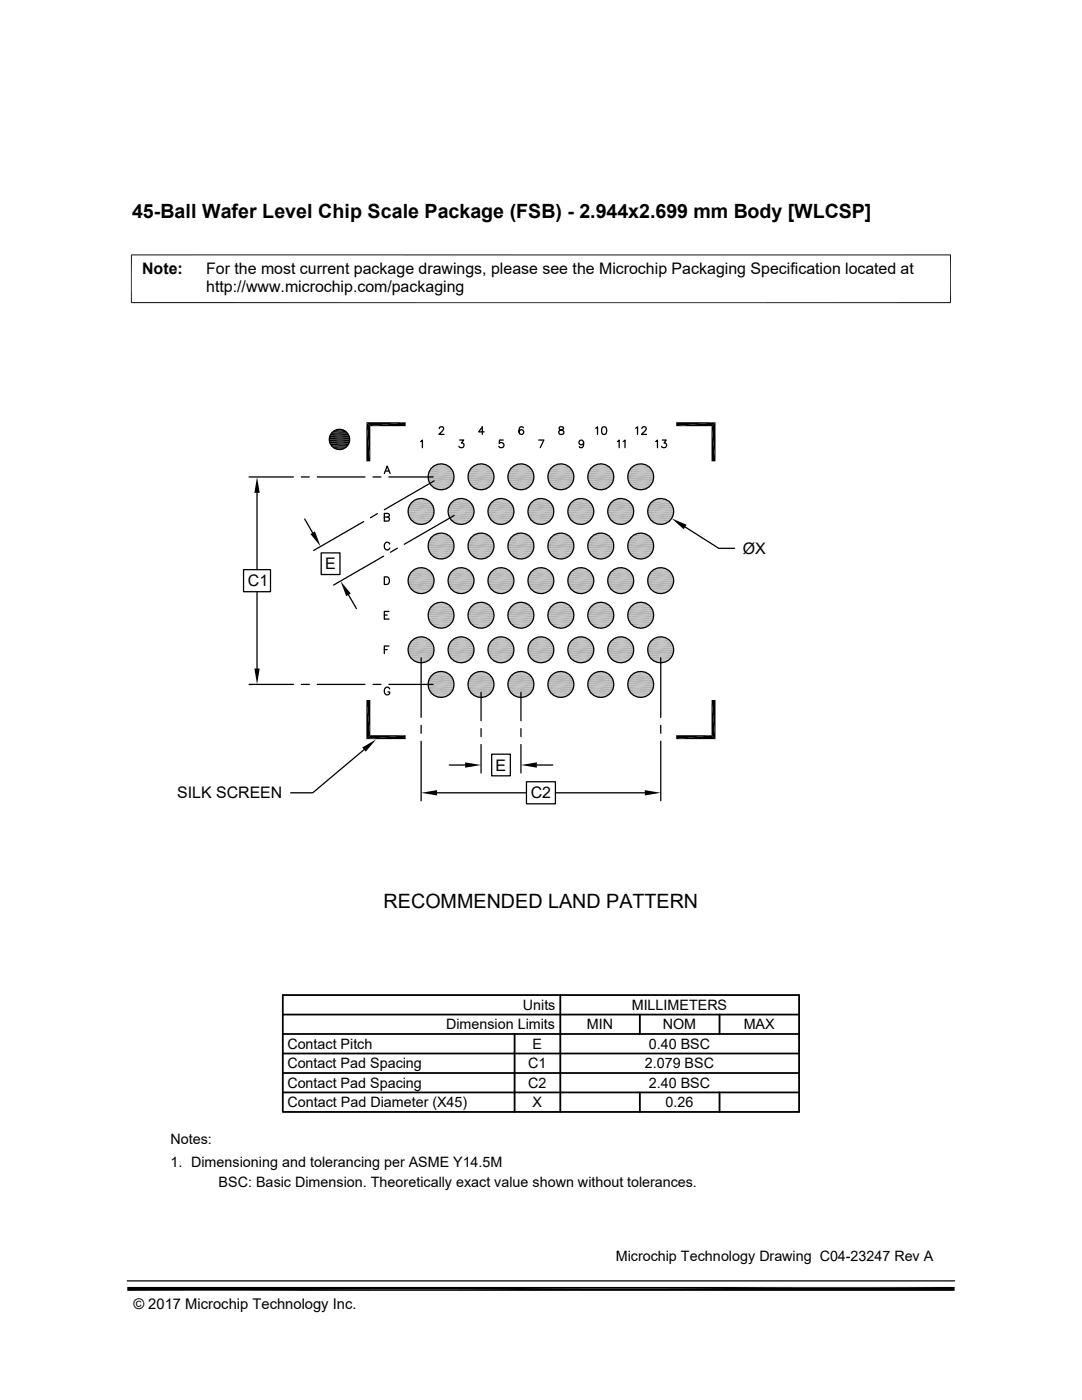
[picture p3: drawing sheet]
<svg xmlns="http://www.w3.org/2000/svg" width="216mm" height="279mm" viewBox="0 0 216 279" stroke-linecap="round" stroke-linejoin="round" font-family="sans-serif">
<g fill="#b3b3b3">
<path d="M87.6 92.6h.9z"/>
<path d="M95.5 92.6h.9z"/>
<path d="M103.5 92.6h.9z"/>
<path d="M111.5 92.6h.9z"/>
<path d="M119.4 92.6h.9z"/>
<path d="M127.4 92.6h.9z"/>
<path d="M127 92.7l.4-.1 1.3 .1z"/>
<path d="M127.4 92.6l1.3 .1z"/>
<path d="M119 92.7l.4-.1 1.4 .1z"/>
<path d="M119.4 92.6l1.4 .1z"/>
<path d="M111 92.7l.5-.1 1.3 .1z"/>
<path d="M111.5 92.6l1.3 .1z"/>
<path d="M103.1 92.7l.4-.1 1.3 .1z"/>
<path d="M103.5 92.6l1.3 .1z"/>
<path d="M95.1 92.7l.4-.1 1.4 .1z"/>
<path d="M95.5 92.6l1.4 .1z"/>
<path d="M87.1 92.7l.5-.1 1.3 .1z"/>
<path d="M87.6 92.6l1.3 .1z"/>
</g>
<path d="M86.7 92.8h2.6M86.7 97.5h2.6M94.7 92.8h2.6M94.7 97.5h2.6M102.7 97.5h2.5M102.7 92.8h2.5M110.6 97.5h2.6M110.6 92.8h2.6M118.6 97.5h2.6M118.6 92.8h2.6M126.6 97.5h2.5M126.6 92.8h2.5" fill="none" stroke="#b3b3b3" stroke-width=".2"/>
<path d="M86.3 97.3h3.4M86.3 93h3.4M94.3 97.3h3.3M94.3 93h3.3M102.3 93h3.3M102.3 97.3h3.3M110.3 93h3.3M110.3 97.3h3.3M118.2 93h3.3M118.2 97.3h3.3M126.2 93h3.3M126.2 97.3h3.3" fill="none" stroke="#b3b3b3" stroke-width=".25"/>
<path d="M86 97h4M86 93.3h4M94 93.3h4M94 97h4M102 97h3.9M102 93.3h3.9M109.9 97h4M109.9 93.3h4M117.9 93.3h4M117.9 97h4M125.9 93.3h3.9M125.9 97h3.9" fill="none" stroke="#b3b3b3" stroke-width=".32"/>
<path d="M85.8 96.6h4.5M85.8 93.7h4.5M93.7 93.7h4.5M93.7 96.6h4.5M101.7 96.6h4.5M101.7 93.7h4.5M109.7 96.6h4.5M109.7 93.7h4.5M117.6 96.6h4.5M117.6 93.7h4.5M125.6 96.6h4.5M125.6 93.7h4.5" fill="none" stroke="#b3b3b3" stroke-width=".38"/>
<path d="M85.6 94.1h4.8M85.6 96.3h4.8M93.5 94.1h4.9M93.5 96.3h4.9M101.5 94.1h4.9M101.5 96.3h4.9M109.5 94.1h4.8M109.5 96.3h4.8M117.5 96.3h4.8M117.5 94.1h4.8M125.4 96.3h4.9M125.4 94.1h4.9" fill="none" stroke="#b3b3b3" stroke-width=".4"/>
<g fill="none" stroke="#b3b3b3" stroke-width=".44">
<path d="M85.4 94.9h5.2M85.4 95.4h5.2M85.5 95.8h5.1M85.5 94.5h5.1M93.4 94.9h5.2M93.4 95.4h5.2M93.4 95.8h5.1M93.4 94.5h5.1M101.3 94.9h5.2M101.3 95.4h5.2M101.4 95.8h5.1M101.4 94.5h5.1"/>
<path d="M109.3 94.9h5.2M109.3 95.4h5.2M109.4 95.8h5.1M109.4 94.5h5.1M117.3 94.9h5.2M117.3 95.4h5.2M117.3 95.8h5.1M117.3 94.5h5.1M125.3 95.4h5.1M125.3 94.9h5.1M125.3 94.5h5.1M125.3 95.8h5.1"/>
</g>
<g fill="#b3b3b3">
<path d="M87.6 97.7h.9z"/>
<path d="M95.5 97.7h.9z"/>
<path d="M103.5 97.7h.9z"/>
<path d="M111.5 97.7h.9z"/>
<path d="M119.4 97.7h.9z"/>
<path d="M127.4 97.7h.9z"/>
<path d="M127 97.6l1.3 .1z"/>
<path d="M127 97.6h1.7l-.4 .1z"/>
<path d="M119 97.6l1.3 .1z"/>
<path d="M119 97.6h1.8l-.5 .1z"/>
<path d="M111 97.6l1.4 .1z"/>
<path d="M111 97.6h1.8l-.4 .1z"/>
<path d="M103.1 97.6l1.3 .1z"/>
<path d="M103.1 97.6h1.7l-.4 .1z"/>
<path d="M95.1 97.6l1.3 .1z"/>
<path d="M95.1 97.6h1.8l-.5 .1z"/>
<path d="M87.1 97.6l1.4 .1z"/>
<path d="M87.1 97.6h1.8l-.4 .1z"/>
<path d="M83.6 99.5h.9z"/>
<path d="M91.5 99.5h.9z"/>
<path d="M99.5 99.5h.9z"/>
<path d="M107.5 99.5h.9z"/>
<path d="M115.4 99.5h1z"/>
<path d="M123.4 99.5h.9z"/>
<path d="M131.4 99.5h.9z"/>
<path d="M130.9 99.6l.5-.1 1.3 .1z"/>
<path d="M131.4 99.5l1.3 .1z"/>
<path d="M123 99.6l.4-.1 1.4 .1z"/>
<path d="M123.4 99.5l1.4 .1z"/>
<path d="M115 99.6l.4-.1 1.4 .1z"/>
<path d="M115.4 99.5l1.4 .1z"/>
<path d="M107 99.6l.5-.1 1.3 .1z"/>
<path d="M107.5 99.5l1.3 .1z"/>
<path d="M99.1 99.6l.4-.1 1.3 .1z"/>
<path d="M99.5 99.5l1.3 .1z"/>
<path d="M91.1 99.6l.4-.1 1.4 .1z"/>
<path d="M91.5 99.5l1.4 .1z"/>
<path d="M83.1 99.6l.5-.1 1.3 .1z"/>
<path d="M83.6 99.5l1.3 .1z"/>
</g>
<g fill="none" stroke="#b3b3b3" stroke-width=".2">
<path d="M82.7 99.7h2.6M90.7 99.7h2.6M98.7 99.7h2.6M106.6 99.7h2.6M114.6 99.7h2.6M122.6 99.7h2.6M130.5 99.7h2.6M82.7 104.4h2.6M90.7 104.4h2.6M98.7 104.4h2.6M106.6 104.4h2.6M114.6 104.4h2.6"/>
<path d="M122.6 104.4h2.6M130.5 104.4h2.6"/>
</g>
<g fill="none" stroke="#b3b3b3" stroke-width=".25">
<path d="M82.4 99.9h3.3M90.3 99.9h3.4M98.3 99.9h3.3M106.3 99.9h3.3M114.2 99.9h3.4M122.2 99.9h3.3M130.2 99.9h3.3M82.4 104.2h3.3M90.3 104.2h3.4M98.3 104.2h3.3M106.3 104.2h3.3M114.2 104.2h3.4"/>
<path d="M122.2 104.2h3.3M130.2 104.2h3.3"/>
</g>
<g fill="none" stroke="#b3b3b3" stroke-width=".32">
<path d="M82 103.9h4M82 100.2h4M90 100.2h4M90 103.9h4M98 103.9h3.9M98 100.2h3.9M105.9 103.9h4M105.9 100.2h4M113.9 100.2h4M113.9 103.9h4M121.9 100.2h4M121.9 103.9h4"/>
<path d="M129.8 100.2h4M129.8 103.9h4"/>
</g>
<g fill="none" stroke="#b3b3b3" stroke-width=".38">
<path d="M81.8 103.5h4.5M81.8 100.6h4.5M89.7 103.5h4.5M89.7 100.6h4.5M97.7 103.5h4.5M97.7 100.6h4.5M105.7 103.5h4.5M105.7 100.6h4.5M113.6 100.6h4.5M113.6 103.5h4.5M121.6 103.5h4.5M121.6 100.6h4.5"/>
<path d="M129.6 103.5h4.5M129.6 100.6h4.5"/>
</g>
<g fill="none" stroke="#b3b3b3" stroke-width=".4">
<path d="M81.6 101h4.9M81.6 103.2h4.9M89.6 101h4.8M89.6 103.2h4.8M97.5 101h4.9M97.5 103.2h4.9M105.5 101h4.9M105.5 103.2h4.9M113.5 103.2h4.8M113.5 101h4.8M121.4 103.2h4.9M121.4 101h4.9"/>
<path d="M129.4 103.2h4.9M129.4 101h4.9"/>
</g>
<g fill="none" stroke="#b3b3b3" stroke-width=".44">
<path d="M81.4 101.8h5.2M81.4 102.3h5.2M81.5 102.7h5.1M81.5 101.4h5.1M89.4 101.8h5.2M89.4 102.3h5.2M89.5 102.7h5.1M89.5 101.4h5.1M97.4 101.8h5.2M97.4 102.3h5.2M97.4 102.7h5.1M97.4 101.4h5.1"/>
<path d="M105.3 101.8h5.2M105.3 102.3h5.2M105.4 102.7h5.1M105.4 101.4h5.1M113.3 101.8h5.2M113.3 102.3h5.2M113.3 102.7h5.1M113.3 101.4h5.1M121.3 101.8h5.1M121.3 102.3h5.1M121.3 102.7h5.1M121.3 101.4h5.1"/>
<path d="M129.2 102.3h5.2M129.2 101.8h5.2M129.3 101.4h5.1M129.3 102.7h5.1"/>
</g>
<g fill="#b3b3b3">
<path d="M83.6 104.6h.9z"/>
<path d="M91.5 104.6h.9z"/>
<path d="M99.5 104.6h.9z"/>
<path d="M107.5 104.6h.9z"/>
<path d="M115.4 104.6h1z"/>
<path d="M123.4 104.6h.9z"/>
<path d="M131.4 104.6h.9z"/>
<path d="M130.9 104.5l1.4 .1z"/>
<path d="M130.9 104.5h1.8l-.4 .1z"/>
<path d="M123 104.5l1.3 .1z"/>
<path d="M123 104.5h1.8l-.5 .1z"/>
<path d="M115 104.5l1.4 .1z"/>
<path d="M115 104.5h1.8l-.4 .1z"/>
<path d="M107 104.5l1.4 .1z"/>
<path d="M107 104.5h1.8l-.4 .1z"/>
<path d="M99.1 104.5l1.3 .1z"/>
<path d="M99.1 104.5h1.7l-.4 .1z"/>
<path d="M91.1 104.5l1.3 .1z"/>
<path d="M91.1 104.5h1.8l-.5 .1z"/>
<path d="M83.1 104.5l1.4 .1z"/>
<path d="M83.1 104.5h1.8l-.4 .1z"/>
<path d="M87.6 106.4h.9z"/>
<path d="M95.5 106.4h.9z"/>
<path d="M103.5 106.4h.9z"/>
<path d="M111.5 106.4h.9z"/>
<path d="M119.4 106.4h.9z"/>
<path d="M127.4 106.4h.9z"/>
<path d="M127 106.5l.4-.1 1.3 .1z"/>
<path d="M127.4 106.4l1.3 .1z"/>
<path d="M119 106.5l.4-.1 1.4 .1z"/>
<path d="M119.4 106.4l1.4 .1z"/>
<path d="M111 106.5l.5-.1 1.3 .1z"/>
<path d="M111.5 106.4l1.3 .1z"/>
<path d="M103.1 106.5l.4-.1 1.3 .1z"/>
<path d="M103.5 106.4l1.3 .1z"/>
<path d="M95.1 106.5l.4-.1 1.4 .1z"/>
<path d="M95.5 106.4l1.4 .1z"/>
<path d="M87.1 106.5l.5-.1 1.3 .1z"/>
<path d="M87.6 106.4l1.3 .1z"/>
</g>
<path d="M86.7 106.6h2.6M94.7 106.6h2.6M102.7 106.6h2.5M110.6 106.6h2.6M118.6 106.6h2.6M126.6 106.6h2.5" fill="none" stroke="#b3b3b3" stroke-width=".2"/>
<path d="M86.3 106.9h3.4M94.3 106.9h3.3M102.3 106.9h3.3M110.3 106.9h3.3M118.2 106.9h3.3M126.2 106.9h3.3" fill="none" stroke="#b3b3b3" stroke-width=".28"/>
<path d="M86 107.2h4M94 107.2h4M102 107.2h3.9M109.9 107.2h4M117.9 107.2h4M125.9 107.2h3.9" fill="none" stroke="#b3b3b3" stroke-width=".32"/>
<path d="M85.8 107.5h4.5M93.7 107.5h4.5M101.7 107.5h4.5M109.7 107.5h4.5M117.6 107.5h4.5M125.6 107.5h4.5" fill="none" stroke="#b3b3b3" stroke-width=".36"/>
<path d="M85.6 107.9h4.8M93.5 107.9h4.9M101.5 107.9h4.9M109.5 107.9h4.8M117.5 107.9h4.8M125.4 107.9h4.9" fill="none" stroke="#b3b3b3" stroke-width=".4"/>
<path d="M85.4 108.7h5.2M85.5 108.3h5.1M93.4 108.7h5.2M93.4 108.3h5.1M101.3 108.7h5.2M101.4 108.3h5.1M109.3 108.7h5.2M109.4 108.3h5.1M117.3 108.7h5.2M117.3 108.3h5.1M125.3 108.7h5.1M125.3 108.3h5.1" fill="none" stroke="#b3b3b3" stroke-width=".44"/>
<g fill="#b3b3b3">
<path d="M125.3 109l5.1 .4h-5.1z"/>
<path d="M125.3 109h5.1v.4z"/>
<path d="M117.3 109l5.1 .4h-5.1z"/>
<path d="M117.3 109h5.2l-.1 .4z"/>
<path d="M109.3 109l5.2 .4h-5.1z"/>
<path d="M109.3 109h5.2v.4z"/>
<path d="M101.3 109l5.2 .4h-5.1z"/>
<path d="M101.3 109h5.2v.4z"/>
<path d="M93.4 109l5.1 .4h-5.1z"/>
<path d="M93.4 109h5.2l-.1 .4z"/>
<path d="M85.4 109l5.2 .4h-5.1z"/>
<path d="M85.4 109h5.2v.4z"/>
</g>
<path d="M85.5 109.6h5.1M85.6 110.1h4.8M93.4 109.6h5.1M93.5 110.1h4.9M101.4 109.6h5.1M101.5 110.1h4.9M109.4 109.6h5.1M109.5 110.1h4.8M117.3 109.6h5.1M117.5 110.1h4.8M125.3 109.6h5.1M125.4 110.1h4.9" fill="none" stroke="#b3b3b3" stroke-width=".42"/>
<path d="M85.8 110.5h4.5M93.7 110.5h4.5M101.7 110.5h4.5M109.7 110.5h4.5M117.6 110.5h4.5M125.6 110.5h4.5" fill="none" stroke="#b3b3b3" stroke-width=".36"/>
<path d="M86 110.8h4M94 110.8h4M102 110.8h3.9M109.9 110.8h4M117.9 110.8h4M125.9 110.8h3.9" fill="none" stroke="#b3b3b3" stroke-width=".32"/>
<path d="M86.3 111.1h3.4M94.3 111.1h3.3M102.3 111.1h3.3M110.3 111.1h3.3M118.2 111.1h3.3M126.2 111.1h3.3" fill="none" stroke="#b3b3b3" stroke-width=".25"/>
<path d="M86.7 111.3h2.6M94.7 111.3h2.6M102.7 111.3h2.5M110.6 111.3h2.6M118.6 111.3h2.6M126.6 111.3h2.5" fill="none" stroke="#b3b3b3" stroke-width=".2"/>
<g fill="#b3b3b3">
<path d="M87.6 111.5h.9z"/>
<path d="M95.5 111.5h.9z"/>
<path d="M103.5 111.5h.9z"/>
<path d="M111.5 111.5h.9z"/>
<path d="M119.4 111.5h.9z"/>
<path d="M127.4 111.5h.9z"/>
<path d="M127 111.4l1.3 .1z"/>
<path d="M127 111.4h1.7l-.4 .1z"/>
<path d="M119 111.4l1.3 .1z"/>
<path d="M119 111.4h1.8l-.5 .1z"/>
<path d="M111 111.4l1.4 .1z"/>
<path d="M111 111.4h1.8l-.4 .1z"/>
<path d="M103.1 111.4l1.3 .1z"/>
<path d="M103.1 111.4h1.7l-.4 .1z"/>
<path d="M95.1 111.4l1.3 .1z"/>
<path d="M95.1 111.4h1.8l-.5 .1z"/>
<path d="M87.1 111.4l1.4 .1z"/>
<path d="M87.1 111.4h1.8l-.4 .1z"/>
<path d="M83.6 113.3h.9z"/>
<path d="M91.5 113.3h.9z"/>
<path d="M99.5 113.3h.9z"/>
<path d="M107.5 113.3h.9z"/>
<path d="M115.4 113.3h1z"/>
<path d="M123.4 113.3h.9z"/>
<path d="M131.4 113.3h.9z"/>
<path d="M130.9 113.5l.5-.2 1.3 .2z"/>
<path d="M131.4 113.3l1.3 .2z"/>
<path d="M123 113.5l.4-.2 1.4 .2z"/>
<path d="M123.4 113.3l1.4 .2z"/>
<path d="M115 113.5l.4-.2 1.4 .2z"/>
<path d="M115.4 113.3l1.4 .2z"/>
<path d="M107 113.5l.5-.2 1.3 .2z"/>
<path d="M107.5 113.3l1.3 .2z"/>
<path d="M99.1 113.5l.4-.2 1.3 .2z"/>
<path d="M99.5 113.3l1.3 .2z"/>
<path d="M91.1 113.5l.4-.2 1.4 .2z"/>
<path d="M91.5 113.3l1.4 .2z"/>
<path d="M83.1 113.5l.5-.2 1.3 .2z"/>
<path d="M83.6 113.3l1.3 .2z"/>
</g>
<path d="M82.7 113.5h2.6M90.7 113.5h2.6M98.7 113.5h2.6M106.6 113.5h2.6M114.6 113.5h2.6M122.6 113.5h2.6M130.5 113.5h2.6" fill="none" stroke="#b3b3b3" stroke-width=".2"/>
<path d="M82.4 113.8h3.3M90.3 113.8h3.4M98.3 113.8h3.3M106.3 113.8h3.3M114.2 113.8h3.4M122.2 113.8h3.3M130.2 113.8h3.3" fill="none" stroke="#b3b3b3" stroke-width=".25"/>
<path d="M82 114.1h4M90 114.1h4M98 114.1h3.9M105.9 114.1h4M113.9 114.1h4M121.9 114.1h4M129.8 114.1h4" fill="none" stroke="#b3b3b3" stroke-width=".32"/>
<path d="M81.8 114.4h4.5M89.7 114.4h4.5M97.7 114.4h4.5M105.7 114.4h4.5M113.6 114.4h4.5M121.6 114.4h4.5M129.6 114.4h4.5" fill="none" stroke="#b3b3b3" stroke-width=".36"/>
<g fill="none" stroke="#b3b3b3" stroke-width=".42">
<path d="M81.5 115.2h5.1M81.6 114.8h4.9M89.5 115.2h5.1M89.6 114.8h4.8M97.4 115.2h5.1M97.5 114.8h4.9M105.4 115.2h5.1M105.5 114.8h4.9M113.3 115.2h5.1M113.5 114.8h4.8M121.3 115.2h5.1M121.4 114.8h4.9"/>
<path d="M129.3 115.2h5.1M129.4 114.8h4.9"/>
</g>
<g fill="#b3b3b3">
<path d="M129.3 115.4l5.1 .5h-5.2z"/>
<path d="M129.3 115.4h5.1v.5z"/>
<path d="M121.3 115.4l5.1 .5h-5.1z"/>
<path d="M121.3 115.4h5.1v.5z"/>
<path d="M113.3 115.4l5.2 .5h-5.2z"/>
<path d="M113.3 115.4h5.1l.1 .5z"/>
<path d="M105.4 115.4l5.1 .5h-5.2z"/>
<path d="M105.4 115.4h5.1v.5z"/>
<path d="M97.4 115.4l5.2 .5h-5.2z"/>
<path d="M97.4 115.4h5.1l.1 .5z"/>
<path d="M89.5 115.4l5.1 .5h-5.2z"/>
<path d="M89.5 115.4h5.1v.5z"/>
<path d="M81.5 115.4l5.1 .5h-5.2z"/>
<path d="M81.5 115.4h5.1v.5z"/>
</g>
<path d="M81.4 116.1h5.2M89.4 116.1h5.2M97.4 116.1h5.2M105.3 116.1h5.2M113.3 116.1h5.2M121.3 116.1h5.1M129.2 116.1h5.2" fill="none" stroke="#b3b3b3" stroke-width=".44"/>
<g fill="none" stroke="#b3b3b3" stroke-width=".42">
<path d="M81.5 116.5h5.1M81.6 117h4.9M89.5 116.5h5.1M89.6 117h4.8M97.4 116.5h5.1M97.5 117h4.9M105.4 116.5h5.1M105.5 117h4.9M113.3 116.5h5.1M113.5 117h4.8M121.3 116.5h5.1M121.4 117h4.9"/>
<path d="M129.3 116.5h5.1M129.4 117h4.9"/>
</g>
<path d="M81.8 117.4h4.5M89.7 117.4h4.5M97.7 117.4h4.5M105.7 117.4h4.5M113.6 117.4h4.5M121.6 117.4h4.5M129.6 117.4h4.5" fill="none" stroke="#b3b3b3" stroke-width=".36"/>
<path d="M82 117.7h4M90 117.7h4M98 117.7h3.9M105.9 117.7h4M113.9 117.7h4M121.9 117.7h4M129.8 117.7h4" fill="none" stroke="#b3b3b3" stroke-width=".32"/>
<path d="M82.4 118h3.3M90.3 118h3.4M98.3 118h3.3M106.3 118h3.3M114.2 118h3.4M122.2 118h3.3M130.2 118h3.3" fill="none" stroke="#b3b3b3" stroke-width=".25"/>
<path d="M82.7 118.2h2.6M90.7 118.2h2.6M98.7 118.2h2.6M106.6 118.2h2.6M114.6 118.2h2.6M122.6 118.2h2.6M130.5 118.2h2.6" fill="none" stroke="#b3b3b3" stroke-width=".2"/>
<g fill="#b3b3b3">
<path d="M83.6 118.4h.9z"/>
<path d="M91.5 118.4h.9z"/>
<path d="M99.5 118.4h.9z"/>
<path d="M107.5 118.4h.9z"/>
<path d="M115.4 118.4h1z"/>
<path d="M123.4 118.4h.9z"/>
<path d="M131.4 118.4h.9z"/>
<path d="M130.9 118.3l1.4 .1z"/>
<path d="M130.9 118.3h1.8l-.4 .1z"/>
<path d="M123 118.3l1.3 .1z"/>
<path d="M123 118.3h1.8l-.5 .1z"/>
<path d="M115 118.3l1.4 .1z"/>
<path d="M115 118.3h1.8l-.4 .1z"/>
<path d="M107 118.3l1.4 .1z"/>
<path d="M107 118.3h1.8l-.4 .1z"/>
<path d="M99.1 118.3l1.3 .1z"/>
<path d="M99.1 118.3h1.7l-.4 .1z"/>
<path d="M91.1 118.3l1.3 .1z"/>
<path d="M91.1 118.3h1.8l-.5 .1z"/>
<path d="M83.1 118.3l1.4 .1z"/>
<path d="M83.1 118.3h1.8l-.4 .1z"/>
<path d="M87.6 120.2h.9z"/>
<path d="M95.5 120.2h.9z"/>
<path d="M103.5 120.2h.9z"/>
<path d="M111.5 120.2h.9z"/>
<path d="M119.4 120.2h.9z"/>
<path d="M127.4 120.2h.9z"/>
<path d="M127 120.4l.4-.2 1.3 .2z"/>
<path d="M127.4 120.2l1.3 .2z"/>
<path d="M119 120.4l.4-.2 1.4 .2z"/>
<path d="M119.4 120.2l1.4 .2z"/>
<path d="M111 120.4l.5-.2 1.3 .2z"/>
<path d="M111.5 120.2l1.3 .2z"/>
<path d="M103.1 120.4l.4-.2 1.3 .2z"/>
<path d="M103.5 120.2l1.3 .2z"/>
<path d="M95.1 120.4l.4-.2 1.4 .2z"/>
<path d="M95.5 120.2l1.4 .2z"/>
<path d="M87.1 120.4l.5-.2 1.3 .2z"/>
<path d="M87.6 120.2l1.3 .2z"/>
</g>
<path d="M86.7 120.4h2.6M94.7 120.4h2.6M102.7 120.4h2.5M110.6 120.4h2.6M118.6 120.4h2.6M126.6 120.4h2.5" fill="none" stroke="#b3b3b3" stroke-width=".2"/>
<path d="M86.3 120.7h3.4M94.3 120.7h3.3M102.3 120.7h3.3M110.3 120.7h3.3M118.2 120.7h3.3M126.2 120.7h3.3" fill="none" stroke="#b3b3b3" stroke-width=".25"/>
<path d="M86 121h4M94 121h4M102 121h3.9M109.9 121h4M117.9 121h4M125.9 121h3.9" fill="none" stroke="#b3b3b3" stroke-width=".32"/>
<path d="M85.8 121.3h4.5M93.7 121.3h4.5M101.7 121.3h4.5M109.7 121.3h4.5M117.6 121.3h4.5M125.6 121.3h4.5" fill="none" stroke="#b3b3b3" stroke-width=".36"/>
<path d="M85.5 122.1h5.1M85.6 121.7h4.8M93.4 122.1h5.1M93.5 121.7h4.9M101.4 122.1h5.1M101.5 121.7h4.9M109.4 122.1h5.1M109.5 121.7h4.8M117.3 122.1h5.1M117.5 121.7h4.8M125.3 122.1h5.1M125.4 121.7h4.9" fill="none" stroke="#b3b3b3" stroke-width=".42"/>
<g fill="#b3b3b3">
<path d="M125.3 122.3l5.1 .5h-5.1z"/>
<path d="M125.3 122.3h5.1v.5z"/>
<path d="M117.3 122.3l5.2 .5h-5.2z"/>
<path d="M117.3 122.3h5.1l.1 .5z"/>
<path d="M109.4 122.3l5.1 .5h-5.2z"/>
<path d="M109.4 122.3h5.1v.5z"/>
<path d="M101.4 122.3l5.1 .5h-5.2z"/>
<path d="M101.4 122.3h5.1v.5z"/>
<path d="M93.4 122.3l5.2 .5h-5.2z"/>
<path d="M93.4 122.3h5.1l.1 .5z"/>
<path d="M85.5 122.3l5.1 .5h-5.2z"/>
<path d="M85.5 122.3h5.1v.5z"/>
</g>
<path d="M85.4 123h5.2M85.5 123.5h5.1M93.4 123h5.2M93.4 123.5h5.1M101.3 123h5.2M101.4 123.5h5.1M109.3 123h5.2M109.4 123.5h5.1M117.3 123h5.2M117.3 123.5h5.1M125.3 123h5.1M125.3 123.5h5.1" fill="none" stroke="#b3b3b3" stroke-width=".44"/>
<path d="M85.6 123.9h4.8M93.5 123.9h4.9M101.5 123.9h4.9M109.5 123.9h4.8M117.5 123.9h4.8M125.4 123.9h4.9" fill="none" stroke="#b3b3b3" stroke-width=".4"/>
<path d="M85.8 124.3h4.5M93.7 124.3h4.5M101.7 124.3h4.5M109.7 124.3h4.5M117.6 124.3h4.5M125.6 124.3h4.5" fill="none" stroke="#b3b3b3" stroke-width=".36"/>
<path d="M86 124.6h4M94 124.6h4M102 124.6h3.9M109.9 124.6h4M117.9 124.6h4M125.9 124.6h3.9" fill="none" stroke="#b3b3b3" stroke-width=".32"/>
<path d="M86.3 124.9h3.4M94.3 124.9h3.3M102.3 124.9h3.3M110.3 124.9h3.3M118.2 124.9h3.3M126.2 124.9h3.3" fill="none" stroke="#b3b3b3" stroke-width=".28"/>
<path d="M86.7 125.1h2.6M94.7 125.1h2.6M102.7 125.1h2.5M110.6 125.1h2.6M118.6 125.1h2.6M126.6 125.1h2.5" fill="none" stroke="#b3b3b3" stroke-width=".2"/>
<g fill="#b3b3b3">
<path d="M87.6 125.3h.9z"/>
<path d="M95.5 125.3h.9z"/>
<path d="M103.5 125.3h.9z"/>
<path d="M111.5 125.3h.9z"/>
<path d="M119.4 125.3h.9z"/>
<path d="M127.4 125.3h.9z"/>
<path d="M127 125.2l1.3 .1z"/>
<path d="M127 125.2h1.7l-.4 .1z"/>
<path d="M119 125.2l1.3 .1z"/>
<path d="M119 125.2h1.8l-.5 .1z"/>
<path d="M111 125.2l1.4 .1z"/>
<path d="M111 125.2h1.8l-.4 .1z"/>
<path d="M103.1 125.2l1.3 .1z"/>
<path d="M103.1 125.2h1.7l-.4 .1z"/>
<path d="M95.1 125.2l1.3 .1z"/>
<path d="M95.1 125.2h1.8l-.5 .1z"/>
<path d="M87.1 125.2l1.4 .1z"/>
<path d="M87.1 125.2h1.8l-.4 .1z"/>
<path d="M83.6 127.1h.9z"/>
<path d="M91.5 127.1h.9z"/>
<path d="M99.5 127.1h.9z"/>
<path d="M107.5 127.1h.9z"/>
<path d="M115.4 127.1h1z"/>
<path d="M123.4 127.1h.9z"/>
<path d="M131.4 127.1h.9z"/>
<path d="M130.9 127.3l.5-.2 1.3 .2z"/>
<path d="M131.4 127.1l1.3 .2z"/>
<path d="M123 127.3l.4-.2 1.4 .2z"/>
<path d="M123.4 127.1l1.4 .2z"/>
<path d="M115 127.3l.4-.2 1.4 .2z"/>
<path d="M115.4 127.1l1.4 .2z"/>
<path d="M107 127.3l.5-.2 1.3 .2z"/>
<path d="M107.5 127.1l1.3 .2z"/>
<path d="M99.1 127.3l.4-.2 1.3 .2z"/>
<path d="M99.5 127.1l1.3 .2z"/>
<path d="M91.1 127.3l.4-.2 1.4 .2z"/>
<path d="M91.5 127.1l1.4 .2z"/>
<path d="M83.1 127.3l.5-.2 1.3 .2z"/>
<path d="M83.6 127.1l1.3 .2z"/>
</g>
<g fill="none" stroke="#b3b3b3" stroke-width=".2">
<path d="M82.7 127.3h2.6M82.7 132h2.6M90.7 127.3h2.6M90.7 132h2.6M98.7 127.3h2.6M98.7 132h2.6M106.6 132h2.6M106.6 127.3h2.6M114.6 132h2.6M114.6 127.3h2.6M122.6 132h2.6M122.6 127.3h2.6"/>
<path d="M130.5 132h2.6M130.5 127.3h2.6"/>
</g>
<g fill="none" stroke="#b3b3b3" stroke-width=".25">
<path d="M82.4 127.6h3.3M82.4 131.8h3.3M90.3 131.8h3.4M90.3 127.6h3.4M98.3 127.6h3.3M98.3 131.8h3.3M106.3 127.6h3.3M106.3 131.8h3.3M114.2 127.6h3.4M114.2 131.8h3.4M122.2 127.6h3.3M122.2 131.8h3.3"/>
<path d="M130.2 127.6h3.3M130.2 131.8h3.3"/>
</g>
<g fill="none" stroke="#b3b3b3" stroke-width=".32">
<path d="M82 131.5h4M82 127.9h4M90 127.9h4M90 131.5h4M98 131.5h3.9M98 127.9h3.9M105.9 131.5h4M105.9 127.9h4M113.9 127.9h4M113.9 131.5h4M121.9 127.9h4M121.9 131.5h4"/>
<path d="M129.8 127.9h4M129.8 131.5h4"/>
</g>
<g fill="none" stroke="#b3b3b3" stroke-width=".38">
<path d="M81.8 131.2h4.5M81.8 128.2h4.5M89.7 131.2h4.5M89.7 128.2h4.5M97.7 131.2h4.5M97.7 128.2h4.5M105.7 131.2h4.5M105.7 128.2h4.5M113.6 128.2h4.5M113.6 131.2h4.5M121.6 131.2h4.5M121.6 128.2h4.5"/>
<path d="M129.6 131.2h4.5M129.6 128.2h4.5"/>
</g>
<g fill="none" stroke="#b3b3b3" stroke-width=".4">
<path d="M81.6 128.6h4.9M81.6 130.8h4.9M89.6 128.6h4.8M89.6 130.8h4.8M97.5 128.6h4.9M97.5 130.8h4.9M105.5 128.6h4.9M105.5 130.8h4.9M113.5 130.8h4.8M113.5 128.6h4.8M121.4 130.8h4.9M121.4 128.6h4.9"/>
<path d="M129.4 130.8h4.9M129.4 128.6h4.9"/>
</g>
<g fill="none" stroke="#b3b3b3" stroke-width=".44">
<path d="M81.4 129.5h5.2M81.4 129.9h5.2M81.5 130.4h5.1M81.5 129h5.1M89.4 129.5h5.2M89.4 129.9h5.2M89.5 130.4h5.1M89.5 129h5.1M97.4 129.5h5.2M97.4 129.9h5.2M97.4 130.4h5.1M97.4 129h5.1"/>
<path d="M105.3 129.5h5.2M105.3 129.9h5.2M105.4 130.4h5.1M105.4 129h5.1M113.3 129.5h5.2M113.3 129.9h5.2M113.3 130.4h5.1M113.3 129h5.1M121.3 129.5h5.1M121.3 129.9h5.1M121.3 130.4h5.1M121.3 129h5.1"/>
<path d="M129.2 129.9h5.2M129.2 129.5h5.2M129.3 129h5.1M129.3 130.4h5.1"/>
</g>
<g fill="#b3b3b3">
<path d="M83.6 132.2h.9z"/>
<path d="M91.5 132.2h.9z"/>
<path d="M99.5 132.2h.9z"/>
<path d="M107.5 132.2h.9z"/>
<path d="M115.4 132.2h1z"/>
<path d="M123.4 132.2h.9z"/>
<path d="M131.4 132.2h.9z"/>
<path d="M130.9 132.1l1.4 .1z"/>
<path d="M130.9 132.1h1.8l-.4 .1z"/>
<path d="M123 132.1l1.3 .1z"/>
<path d="M123 132.1h1.8l-.5 .1z"/>
<path d="M115 132.1l1.4 .1z"/>
<path d="M115 132.1h1.8l-.4 .1z"/>
<path d="M107 132.1l1.4 .1z"/>
<path d="M107 132.1h1.8l-.4 .1z"/>
<path d="M99.1 132.1l1.3 .1z"/>
<path d="M99.1 132.1h1.7l-.4 .1z"/>
<path d="M91.1 132.1l1.3 .1z"/>
<path d="M91.1 132.1h1.8l-.5 .1z"/>
<path d="M83.1 132.1l1.4 .1z"/>
<path d="M83.1 132.1h1.8l-.4 .1z"/>
<path d="M87.6 134h.9z"/>
<path d="M95.5 134h.9z"/>
<path d="M103.5 134h.9z"/>
<path d="M111.5 134h.9z"/>
<path d="M119.4 134h.9z"/>
<path d="M127.4 134h.9z"/>
<path d="M127 134.2l.4-.2 1.3 .2z"/>
<path d="M127.4 134l1.3 .2z"/>
<path d="M119 134.2l.4-.2 1.4 .2z"/>
<path d="M119.4 134l1.4 .2z"/>
<path d="M111 134.2l.5-.2 1.3 .2z"/>
<path d="M111.5 134l1.3 .2z"/>
<path d="M103.1 134.2l.4-.2 1.3 .2z"/>
<path d="M103.5 134l1.3 .2z"/>
<path d="M95.1 134.2l.4-.2 1.4 .2z"/>
<path d="M95.5 134l1.4 .2z"/>
<path d="M87.1 134.2l.5-.2 1.3 .2z"/>
<path d="M87.6 134l1.3 .2z"/>
</g>
<path d="M86.7 134.2h2.6M86.7 138.9h2.6M94.7 134.2h2.6M94.7 138.9h2.6M102.7 138.9h2.5M102.7 134.2h2.5M110.6 138.9h2.6M110.6 134.2h2.6M118.6 138.9h2.6M118.6 134.2h2.6M126.6 138.9h2.5M126.6 134.2h2.5" fill="none" stroke="#b3b3b3" stroke-width=".2"/>
<path d="M86.3 138.7h3.4M86.3 134.5h3.4M94.3 138.7h3.3M94.3 134.5h3.3M102.3 134.5h3.3M102.3 138.7h3.3M110.3 134.5h3.3M110.3 138.7h3.3M118.2 134.5h3.3M118.2 138.7h3.3M126.2 134.5h3.3M126.2 138.7h3.3" fill="none" stroke="#b3b3b3" stroke-width=".25"/>
<path d="M86 138.4h4M86 134.8h4M94 134.8h4M94 138.4h4M102 138.4h3.9M102 134.8h3.9M109.9 138.4h4M109.9 134.8h4M117.9 134.8h4M117.9 138.4h4M125.9 134.8h3.9M125.9 138.4h3.9" fill="none" stroke="#b3b3b3" stroke-width=".32"/>
<path d="M85.8 138.1h4.5M85.8 135.1h4.5M93.7 135.1h4.5M93.7 138.1h4.5M101.7 138.1h4.5M101.7 135.1h4.5M109.7 138.1h4.5M109.7 135.1h4.5M117.6 138.1h4.5M117.6 135.1h4.5M125.6 138.1h4.5M125.6 135.1h4.5" fill="none" stroke="#b3b3b3" stroke-width=".38"/>
<path d="M85.6 135.5h4.8M85.6 137.7h4.8M93.5 135.5h4.9M93.5 137.7h4.9M101.5 135.5h4.9M101.5 137.7h4.9M109.5 135.5h4.8M109.5 137.7h4.8M117.5 137.7h4.8M117.5 135.5h4.8M125.4 137.7h4.9M125.4 135.5h4.9" fill="none" stroke="#b3b3b3" stroke-width=".4"/>
<g fill="none" stroke="#b3b3b3" stroke-width=".44">
<path d="M85.4 136.4h5.2M85.4 136.8h5.2M85.5 137.3h5.1M85.5 135.9h5.1M93.4 136.4h5.2M93.4 136.8h5.2M93.4 137.3h5.1M93.4 135.9h5.1M101.3 136.4h5.2M101.3 136.8h5.2M101.4 137.3h5.1M101.4 135.9h5.1"/>
<path d="M109.3 136.4h5.2M109.3 136.8h5.2M109.4 137.3h5.1M109.4 135.9h5.1M117.3 136.4h5.2M117.3 136.8h5.2M117.3 137.3h5.1M117.3 135.9h5.1M125.3 136.8h5.1M125.3 136.4h5.1M125.3 135.9h5.1M125.3 137.3h5.1"/>
</g>
<g fill="#b3b3b3">
<path d="M87.6 139.1h.9z"/>
<path d="M95.5 139.1h.9z"/>
<path d="M103.5 139.1h.9z"/>
<path d="M111.5 139.1h.9z"/>
<path d="M119.4 139.1h.9z"/>
<path d="M127.4 139.1h.9z"/>
<path d="M127 139l1.3 .1z"/>
<path d="M127 139h1.7l-.4 .1z"/>
<path d="M119 139l1.3 .1z"/>
<path d="M119 139h1.8l-.5 .1z"/>
<path d="M111 139l1.4 .1z"/>
<path d="M111 139h1.8l-.4 .1z"/>
<path d="M103.1 139l1.3 .1z"/>
<path d="M103.1 139h1.7l-.4 .1z"/>
<path d="M95.1 139l1.3 .1z"/>
<path d="M95.1 139h1.8l-.5 .1z"/>
<path d="M87.1 139l1.4 .1z"/>
<path d="M87.1 139h1.8l-.4 .1z"/>
</g>
<g fill="none" stroke="#000" stroke-width=".25">
<path d="M49.7 95.2h8.8M51.3 98.4v15.3M60.1 95.2h1.6M63.3 95.2h9.5M66.3 89.3h2.9M74.4 95.2h1.6M76.7 94.5l.6-1.5 .6 1.5M76.9 94h.7M77.6 95.2h8.8M83.9 88.1l.4-.3v1.5M86.6 96l-9.9 5.7M87.7 85.5l.1-.3h.4l.3 .1v.3l-.9 1.1h1"/>
<path d="M91.7 87.8h.8l-.4 .6a.51 .51 0 0 1 .4 .8 .51 .51 0 0 1-.9-.1M96.6 86.2h-1.1l.7-1v1.5M100.4 87.8h-.7l-.1 .7a.54 .54 0 0 1 .8 0 .54 .54 0 0 1-.1 .8 .54 .54 0 0 1-.8-.2M104.4 85.4v-.2a.5 .5 0 0 0-.8 .3 .86 .86 0 0 0 .4 1.2 .48 .48 0 0 0 .5-.4 .48 .48 0 0 0-.4-.6 .48 .48 0 0 0-.6 .5M107.5 87.8h1l-.7 1.5M111.6 85.2v.5l.5 .1a.44 .44 0 0 1 .4 .4 .44 .44 0 0 1-.4 .5l-.5-.1-.1-.3 .1-.3 .9-.5a.53 .53 0 0 0-.9-.3zM116.5 88.3a.48 .48 0 0 1-.7 .5 .48 .48 0 0 1-.2-.8 .48 .48 0 0 1 .8 .1 .79 .79 0 0 1-.5 1.2l-.3-.2M118.9 85.5l.3-.3v1.5M120.2 85.2a.52 .52 0 0 1 .8 .3l.1 .3a.65 .65 0 0 1-.6 .9 .98 .98 0 0 1-.3-1.5zM123.2 88.1l.3-.3v1.5M124.4 88.1l.3-.3v1.5M126.9 85.5l.3-.3v1.5"/>
<path d="M128.1 85.5l.1-.3h.5l.2 .1v.3l-.9 1.1h1M130.8 88.1l.4-.3v1.5M132.1 87.8h.8l-.4 .6a.5 .5 0 0 1 .4 .8 .5 .5 0 0 1-.9-.1M48.6 113.7h5.4v4.4h-5.4zM51.3 118.1v15.3M60.8 103.6l1.6 2.7M64.1 110.3h3.7v4.4h-3.7zM69.5 118.7l1.6 2.8M72.6 104.1l-10 5.8M75.3 102.5l-1.4 .8M76.5 111l-9.9 5.8M76.7 115.1h.5a.81 .81 0 0 1 .5 .8 .81 .81 0 0 1-.5 .7h-.5z"/>
<path d="M76.7 103.2l.9-.1 .1-.2-.1-.4h-.9v1.5h.6l.4-.3-.1-.4-.3-.1M77.8 108.6a.55 .55 0 0 0-.7-.4 .55 .55 0 0 0-.4 .6v.4a.56 .56 0 0 0 .4 .6 .56 .56 0 0 0 .7-.4M79.3 109.4l-1.4 .8M90.6 102.9l-9.9 5.7M136.7 105.2l6.7 4.2h3.2M49.7 136.6h8.8M60.1 136.6h1.6M63.3 136.6h9.5M74.4 136.6h1.6M76.7 129.6h.6M76.7 122.7h.6M77.6 136.6h8.8"/>
<path d="M77.6 128.9h-.9v1.6M77.6 122h-.9v1.5h.9M77.8 137.5a.56 .56 0 0 0-.7-.4 .56 .56 0 0 0-.4 .6 .71 .71 0 0 0 .8 .9l.2-.1 .1-.4h-.4M84 131.3v11.9M96 138.2v5.6M103.9 138.2v5.6M131.8 131.3v11.9M72.6 149.6l-10.2 8.6h-4.4M84 144.8v1.5M84 147.9v11.9M87.2 158.2h17.9M89.6 152.7h3.2"/>
<path d="M96 145.4v1.6M96 148.6v5.7M98.1 150.5h3.7v4.3h-3.7zM103.9 145.4v1.6M103.9 148.6v5.7M105.1 156h5.7v4.4h-5.7zM107.1 152.7h3.2M110.8 158.2h17.9M131.8 144.8v1.5M131.8 147.9v11.9M25.4 255.6h165.1"/>
<circle cx="67.7" cy="87.7" r="2.03"/>
<circle cx="88" cy="95.2" r="2.59"/>
<circle cx="96" cy="95.2" r="2.59"/>
<circle cx="103.9" cy="95.2" r="2.59"/>
<circle cx="111.9" cy="95.2" r="2.6"/>
<circle cx="119.9" cy="95.2" r="2.59"/>
<circle cx="127.8" cy="95.2" r="2.59"/>
<circle cx="84" cy="102.1" r="2.59"/>
<circle cx="84" cy="115.9" r="2.59"/>
<circle cx="88" cy="109" r="2.59"/>
<circle cx="92" cy="102.1" r="2.6"/>
<circle cx="92" cy="115.9" r="2.59"/>
<circle cx="96" cy="109" r="2.59"/>
<circle cx="100" cy="102.1" r="2.59"/>
<circle cx="100" cy="115.9" r="2.59"/>
<circle cx="103.9" cy="109" r="2.59"/>
<circle cx="107.9" cy="102.1" r="2.59"/>
<circle cx="107.9" cy="115.9" r="2.59"/>
<circle cx="111.9" cy="109" r="2.59"/>
<circle cx="115.9" cy="102.1" r="2.59"/>
<circle cx="115.9" cy="115.9" r="2.59"/>
<circle cx="119.9" cy="109" r="2.59"/>
<circle cx="123.9" cy="102.1" r="2.59"/>
<circle cx="123.9" cy="115.9" r="2.59"/>
<circle cx="127.8" cy="109" r="2.59"/>
<circle cx="131.8" cy="102.1" r="2.6"/>
<circle cx="131.8" cy="115.9" r="2.59"/>
<circle cx="84" cy="129.7" r="2.59"/>
<circle cx="88" cy="136.6" r="2.59"/>
<circle cx="88" cy="122.8" r="2.59"/>
<circle cx="92" cy="129.7" r="2.6"/>
<circle cx="96" cy="136.6" r="2.59"/>
<circle cx="96" cy="122.8" r="2.59"/>
<circle cx="100" cy="129.7" r="2.59"/>
<circle cx="103.9" cy="136.6" r="2.59"/>
<circle cx="103.9" cy="122.8" r="2.59"/>
<circle cx="107.9" cy="129.7" r="2.59"/>
<circle cx="111.9" cy="136.6" r="2.6"/>
<circle cx="111.9" cy="122.8" r="2.59"/>
<circle cx="115.9" cy="129.7" r="2.59"/>
<circle cx="119.9" cy="136.6" r="2.59"/>
<circle cx="119.9" cy="122.8" r="2.59"/>
<circle cx="123.9" cy="129.7" r="2.59"/>
<circle cx="127.8" cy="136.6" r="2.59"/>
<circle cx="127.8" cy="122.8" r="2.59"/>
<circle cx="131.8" cy="129.7" r="2.6"/>
</g>
<g fill="none" stroke="#000" stroke-width=".36">
<path d="M65.9 86.8h3.7M65.9 88.7h3.7M56.4 198.6h103v23.3h-103zM111.8 198.6v23.3M56.4 202.5h103M56.4 218h103M56.4 206.4h103M56.4 210.2h103M56.4 214.1h103M102.7 206.4v15.5M127.7 202.5v3.9M127.7 218v3.9"/>
<path d="M143.6 202.5v3.9M143.6 218v3.9"/>
</g>
<g fill="#000">
<path d="M51.3 95.2l.5 3.2h-1zM66.6 89.4l1.9 .2h-1.5zM67 85.8h1.5l.4 .2zM67 89.6l1.1 .1zM67 89.6h1.5l-.4 .1zM67 85.8l.4-.1 1.1 .1zM67.4 85.7l1.1 .1zM67.4 89.7h.7zM67.4 85.7h.7zM73.1 84.3l.8 7.8h-.8zM73.1 84.3h7.8l-7 .7zM73.1 84.3l.8 .7v7.1z"/>
<path d="M73.9 85l7-.7v.7zM134.9 84.3h7.9l-7.9 .7zM134.9 85l7.9-.7-.8 .7zM142 85l.8 7.1h-.8zM142 85l.8-.7v7.8zM61.9 106.6l.9-.6 1.2 3.1zM67.9 116l2.1 2.4-.9 .6zM134 103.5l3 1.2-.6 .9zM50.8 133.4h1l-.5 3.2zM142 139.7l.8 7.8-.8-.8zM142 139.7h.8v7.8zM72.3 149.2l2.8-1.6-2.1 2.4z"/>
<path d="M73.1 139.7l.8 7-.8 .8zM73.1 139.7h.8v7zM73.1 147.5l7.8-.8v.8zM73.1 147.5l.8-.8h7zM84 158.2l3.2-.5v1.1zM92.8 152.1l3.2 .6-3.2 .5zM103.9 152.7l3.2-.6v1.1zM128.7 157.7l3.1 .5-3.1 .6zM134.9 146.7h7.1l-7.1 .8zM134.9 147.5l7.1-.8 .8 .8zM25.4 256.8h165.1l-165.1 .8zM25.4 257.6l165.1-.8v.8z"/>
</g>
<path d="M26.1 50.9h163.7M26.2 50.8v9.7M189.7 50.8v9.7M26.1 60.4h163.7M66.6 85.9h2.3M66.6 89.5h2.3" fill="none" stroke="#000" stroke-width=".2"/>
<path d="M66.3 86.1h2.9" fill="none" stroke="#000" stroke-width=".23"/>
<path d="M66.1 86.4h3.3" fill="none" stroke="#000" stroke-width=".32"/>
<path d="M65.7 87.5h4.1M65.7 88.3h4M65.7 87.1h4" fill="none" stroke="#000" stroke-width=".38"/>
<path d="M65.7 87.9h4.1" fill="none" stroke="#000" stroke-width=".4"/>
<path d="M66.1 89h3.3" fill="none" stroke="#000" stroke-width=".3"/>
<g font-size="3.9">
<text x="26.4" y="43.5">45-Ball Wafer Level Chip Scale Package (FSB) - 2.944x2.699 mm Body [WLCSP]</text>
<text x="76.5" y="181.3">RECOMMENDED LAND PATTERN</text>
</g>
<g font-size="3.2">
<text x="28.4" y="54.6">Note:</text>
<text x="41.1" y="54.6">For the most current package drawings, please see the Microchip Packaging Specification located at</text>
<text x="41.1" y="58.3">http://www.microchip.com/packaging</text>
<text x="64.9" y="113.6">E</text>
<text x="148.3" y="110.5">ØX</text>
<text x="49.5" y="117">C1</text>
<text x="98.9" y="153.8">E</text>
<text x="35.4" y="159.3">SILK SCREEN</text>
<text x="105.9" y="159.3">C2</text>
</g>
<g font-size="2.9">
<text x="104.3" y="201.6">Units</text>
<text x="126" y="201.6">MILLIMETERS</text>
<text x="57.3" y="209.3">Contact Pitch</text>
<text x="89" y="205.4">Dimension Limits</text>
<text x="106.3" y="209.3">E</text>
<text x="117.1" y="205.4">MIN</text>
<text x="129.5" y="209.3">0.40 BSC</text>
<text x="132.3" y="205.4">NOM</text>
<text x="148.4" y="205.4">MAX</text>
<text x="57.3" y="213.2">Contact Pad Spacing</text>
<text x="105.4" y="213.2">C1</text>
<text x="128.7" y="213.2">2.079 BSC</text>
<text x="57.3" y="221">Contact Pad Diameter (X45)</text>
<text x="57.3" y="217.1">Contact Pad Spacing</text>
<text x="105.4" y="217.1">C2</text>
<text x="106.3" y="221">X</text>
<text x="129.5" y="217.1">2.40 BSC</text>
<text x="132.8" y="221">0.26</text>
<text x="34" y="228.3">Notes:</text>
<text x="34" y="232.9">1. Dimensioning and tolerancing per ASME Y14.5M</text>
<text x="43.6" y="236.9">BSC: Basic Dimension. Theoretically exact value shown without tolerances.</text>
<text x="122.9" y="251.7">Microchip Technology Drawing C04-23247 Rev A</text>
<text x="26.6" y="261.3">© 2017 Microchip Technology Inc.</text>
</g>
</svg>
